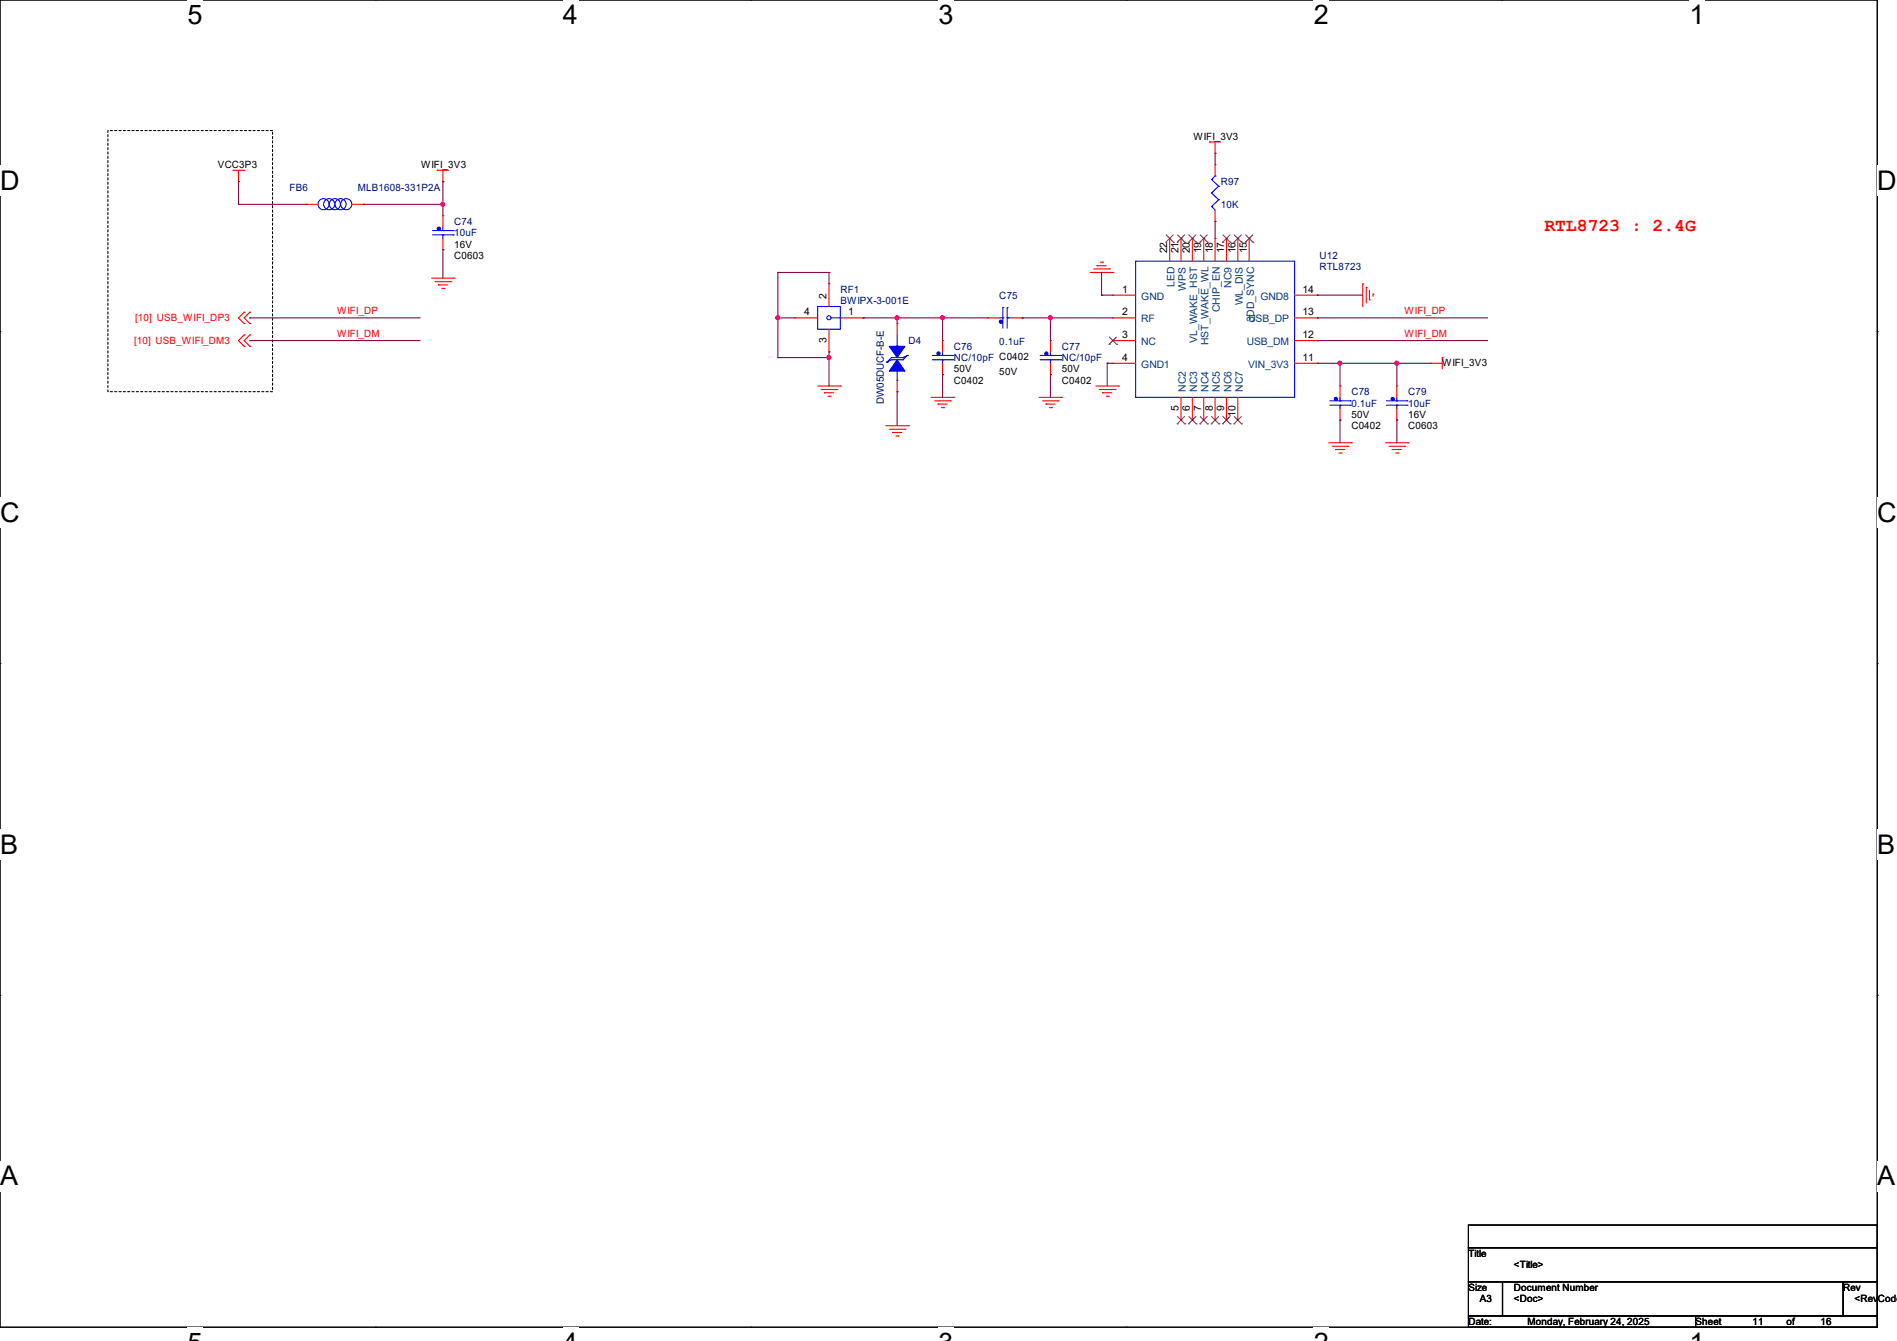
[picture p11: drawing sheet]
<svg xmlns="http://www.w3.org/2000/svg" width="297mm" height="210mm" viewBox="0 0 297 210" stroke-linecap="round" stroke-linejoin="round" font-family="sans-serif">
<path d="M0 0h293.9v207.9h-293.9z" fill="none" stroke="#000" stroke-width=".17"/>
<g fill="#fff">
<path d="M29.4 0h2.3v4.7h-2.3z"/>
<path d="M29.4 207.9h2.3v2.1h-2.3z"/>
</g>
<path d="M58.8 0h.1M58.8 207.9h.1" fill="none" stroke="#000" stroke-width=".17"/>
<g fill="#fff">
<path d="M88.1 0h2.4v4.7h-2.4z"/>
<path d="M88.1 207.9h2.4v2.1h-2.4z"/>
</g>
<path d="M117.6 0h.1M117.6 207.9h.1" fill="none" stroke="#000" stroke-width=".17"/>
<g fill="#fff">
<path d="M146.9 0h2.4v4.7h-2.4z"/>
<path d="M146.9 207.9h2.4v2.1h-2.4z"/>
</g>
<path d="M176.3 0h.1M176.3 207.9h.1" fill="none" stroke="#000" stroke-width=".17"/>
<g fill="#fff">
<path d="M205.7 0h2.4v4.7h-2.4z"/>
<path d="M205.7 207.9h2.4v2.1h-2.4z"/>
</g>
<path d="M235.1 0h.1M235.1 207.9h.1" fill="none" stroke="#000" stroke-width=".17"/>
<g fill="#fff">
<path d="M264.5 0h2.4v4.7h-2.4z"/>
<path d="M264.5 207.9h2.4v2.1h-2.4z"/>
<path d="M0 26h3v4.7h-3z"/>
<path d="M293.9 26h3.1v4.7h-3.1z"/>
<path d="M0 77.9h3v4.7h-3z"/>
<path d="M293.9 77.9h3.1v4.7h-3.1z"/>
</g>
<path d="M0 51.9h.1M293.9 51.9h.1" fill="none" stroke="#000" stroke-width=".17"/>
<g fill="#fff">
<path d="M0 129.9h2.8v4.7h-2.8z"/>
<path d="M293.9 129.9h2.9v4.7h-2.9z"/>
</g>
<path d="M0 103.9h.1M293.9 103.9h.1" fill="none" stroke="#000" stroke-width=".17"/>
<g fill="#fff">
<path d="M0 181.8h2.8v4.8h-2.8z"/>
<path d="M293.8 181.8h3v4.8h-3z"/>
</g>
<path d="M0 155.9h.1M293.9 155.9h.1M229.9 191.9h64v3.5h-64zM229.9 195.4h64v5.3h-64zM229.9 200.7h5.3v5.4h-5.3zM229.9 206.1h35.6v1.8h-35.6zM235.2 200.7h53.4v5.4h-53.4zM265.5 206.1h28.4v1.8h-28.4zM288.6 200.7h5.3v5.4h-5.3z" fill="none" stroke="#000" stroke-width=".17"/>
<path d="M16.9 20.4h25.8v40.9h-25.8z" fill="none" stroke="#000" stroke-width=".17" stroke-dasharray=".3 .3"/>
<g fill="none" stroke="#f00" stroke-width=".17">
<path d="M36.4 26.7h1.8M37.3 28.4h.1M37.3 26.7v1.7M38.2 26.7h.1M48 32h.1M48 32h1.8M55.1 32h1.8M56.9 32h.1M68.5 26.7h.1M68.5 26.7h1.7M69.3 28.4h.1M69.3 33.8h.1"/>
<path d="M69.3 39.1h.1M69.3 26.7v1.7M69.3 33.8v1.8M69.3 37.3v1.8M183.1 37.3h.1M183.1 37.3v3.6M184.9 37.3h.1M184.9 37.3v3.6M186.7 37.3h.1M186.7 37.3v3.6M188.5 37.3h.1M188.5 37.3v3.6"/>
<path d="M189.4 22.2h.1M189.4 22.2h1.7M190.2 24h.1M190.2 37.3h.1M190.2 34.7h.1M190.2 25.8h.1M190.2 22.2v1.8M190.2 25.8v1.8M190.2 32.9v1.8M190.2 37.3v3.6M192 37.3h.1M192 37.3v3.6"/>
<path d="M193.8 37.3h.1M193.8 37.3v3.6M195.6 37.3h.1M195.6 37.3v3.6M38.2 48.9h.1M38.2 50.7h.1M38.2 52.5h.1M38.2 54.2h.1M38.2 48.9l-.9 .9 .9 .9M38.2 52.5l-.9 .8 .9 .9M39.1 48.9h.1M39.1 50.7h.1"/>
<path d="M39.1 52.5h.1M39.1 54.2h.1M39.1 48.9l-.9 .9 .9 .9M39.1 52.5l-.9 .8 .9 .9M67.6 43.6h3.5M68.1 44.1h2.5M68.6 44.6h.1M68.6 44.6h1.5M69.2 45.2h.3M69.5 45.2h.1M70.6 44.1h.1M71.1 43.6h.1"/>
<path d="M124.5 49.8h.1M124.5 49.8h3.5M129.8 55.1h.1M129.8 44.4h.1M129.8 44.4v3.6M129.8 51.6v3.5M131.6 49.8h3.5M135.1 49.8h.1M140.5 50.7h.1M140.5 50.7v1.8M140.5 59.6v1.7M147.6 53.3h.1"/>
<path d="M147.6 58.7h.1M147.6 53.3v1.8M147.6 56.9v1.8M154.7 49.8h.1M154.7 49.8h1.8M158.2 49.8h1.8M160 49.8h.1M164.5 53.3h.1M164.5 58.7h.1M164.5 53.3v1.8M164.5 56.9v1.8M170.7 42.7h3.5"/>
<path d="M171.2 42.1h2.5M171.7 41.6h.1M171.7 41.6h1.5M172.3 41.1h.3M172.6 41.1h.1M173.7 42.1h.1M174.2 42.7h.1M174.2 46.2h.1M174.2 49.8h.1M174.2 53.3h.1M174.2 56.9h.1M174.2 56.9h3.6"/>
<path d="M174.2 46.2h3.6M174.2 49.8h3.6M174.2 53.3h3.6M202.7 56.9h3.5M202.7 46.2h3.5M202.7 49.8h3.5M202.7 53.3h3.5M206.2 56.9h.1M206.2 53.3h.1M206.2 49.8h.1M206.2 46.2h.1M213.4 44.4h.1"/>
<path d="M213.4 44.4v3.6M213.9 45h.1M213.9 45v2.5M214.4 46.9h.1M214.4 45.5v1.4M215 46.1h.1M215 46.1v.3M224 56.9h.1M224 56.9h1.8M225.8 56h.1M225.8 56v1.8M128 60.5h3.6"/>
<path d="M128.6 61h2.4M129.1 61.5h.1M129.1 61.5h1.4M129.6 62.1h.4M130 62.1h.1M131 61h.1M131.6 60.5h.1M138.7 66.7h3.5M139.2 67.2h2.5M139.7 67.7h.1M139.7 67.7h1.5M140.3 68.3h.3"/>
<path d="M140.5 61.3h.1M140.6 68.3h.1M141.7 67.2h.1M142.2 66.7h.1M145.8 62.2h3.6M146.3 62.8h2.5M146.9 63.3h.1M146.9 63.3h1.4M147.4 63.8h.3M147.7 63.8h.1M148.8 62.8h.1M149.4 62.2h.1"/>
<path d="M162.7 62.2h3.5M163.2 62.8h2.5M163.7 63.3h.1M163.7 63.3h1.5M164.3 63.8h.3M164.6 63.8h.1M165.7 62.8h.1M166.2 62.2h.1M171.6 60.5h3.5M172.1 61h2.5M172.6 61.5h.1M172.6 61.5h1.5"/>
<path d="M173.2 62.1h.3M173.5 62.1h.1M174.6 61h.1M175.1 60.5h.1M184.9 65.8h.1M184.9 62.2v3.6M186.7 65.8h.1M186.7 62.2v3.6M188.5 65.8h.1M188.5 62.2v3.6M190.2 65.8h.1M190.2 62.2v3.6"/>
<path d="M192 65.8h.1M192 62.2v3.6M193.8 65.8h.1M193.8 62.2v3.6M208 69.3h3.6M208.6 69.9h2.4M209.1 70.4h.1M209.1 70.4h1.4M209.6 71h.4M209.8 60.5h.1M209.8 65.8h.1M209.8 60.5v1.7"/>
<path d="M209.8 64v1.8M210 71h.1M211 69.9h.1M211.6 69.3h.1M216.9 69.3h3.6M217.5 69.9h2.4M218 70.4h.1M218 70.4h1.4M218.5 71h.4M218.7 60.5h.1M218.7 65.8h.1M218.7 60.5v1.7"/>
<path d="M218.7 64v1.8M218.9 71h.1M219.9 69.9h.1M220.5 69.3h.1"/>
</g>
<g fill="none" stroke="#00f" stroke-width=".17">
<path d="M67.7 36.8h3.3M67.7 36.1h3.3M69.3 36.8h.1M69.3 36.1h.1M69.3 35.6v.5M69.3 36.8v.5M71 36.8h.1M71 36.1h.1M189.7 32.3h.1M189.7 30.2h.1M189.7 28.1h.1M189.7 32.3l.5 .6"/>
<path d="M189.7 30.2l1.1 1.1M189.7 28.1l1.1 1.1M190.2 27.6h.1M190.2 27.6l-.5 .5M190.8 31.3h.1M190.8 29.2h.1M190.8 31.3l-1.1 1M190.8 29.2l-1.1 1M128 48h3.6v3.6h-3.6zM130.1 49.8h1.5M131.6 49.8h.1M138.9 56.7h.1"/>
<path d="M140.5 54.2h.1M140.5 59.6h.1M140.5 52.5v1.7M140.5 58.1v1.5M141.4 56.3h.1M141.4 56h.1M141.4 56.3h-1.8l-.7 .4M141.4 56h-1.8l-.7 .7M142.1 55.7h.1M142.1 55.7l-.7 .6M142.1 55.7l-.7 .3M146 56.3h3.2"/>
<path d="M146 55.7h3.2M147.6 56.3h.1M147.6 55.7h.1M147.6 55.1v.6M147.6 56.3v.6M149.2 56.3h.1M149.2 55.7h.1M156.5 49.8h.5M157 48.2h.1M157 49.8h.1M157 48.2v3.2M157.7 48.2h.1"/>
<path d="M157.7 49.8h.1M157.7 48.2v3.2M157.7 49.8h.5M162.9 56.3h3.2M162.9 55.7h3.2M164.5 56.3h.1M164.5 55.7h.1M164.5 55.1v.6M164.5 56.3v.6M166.1 56.3h.1M166.1 55.7h.1M177.8 40.9h24.9v21.3h-24.9z"/>
<path d="M208.2 63.5h3.2M208.2 62.8h3.2M209.8 63.5h.1M209.8 62.8h.1M209.8 62.2v.6M209.8 63.5v.5M211.4 63.5h.1M211.4 62.8h.1M217.1 63.5h3.2M217.1 62.8h3.2M218.7 63.5h.1M218.7 62.8h.1"/>
<path d="M218.7 62.2v.6M218.7 63.5v.5M220.3 63.5h.1M220.3 62.8h.1"/>
<circle cx="50.7" cy="32" r=".87"/>
<circle cx="51.5" cy="32" r=".87"/>
<circle cx="52.4" cy="32" r=".87"/>
<circle cx="53.3" cy="32" r=".87"/>
<circle cx="54.2" cy="32" r=".87"/>
<circle cx="129.8" cy="49.8" r=".32"/>
</g>
<g fill="#00f" stroke="#00f" stroke-width=".17">
<path d="M139.2 54.2h2.5l-1.2 1.8z" fill-rule="evenodd"/>
<path d="M140.5 56.3l1.2 1.8h-2.5z" fill-rule="evenodd"/>
<circle cx="146.9" cy="55.4" r=".25"/>
<circle cx="209.2" cy="62.5" r=".25"/>
<circle cx="156.7" cy="50.4" r=".25"/>
<circle cx="218.1" cy="62.5" r=".25"/>
<circle cx="68.7" cy="35.8" r=".25"/>
<circle cx="163.8" cy="55.4" r=".25"/>
</g>
<g fill="none" stroke="#804000" stroke-width=".16">
<path d="M182.5 37.9h.1M182.6 36.8l1.1 1.1M183.7 36.8l-1.2 1.1M183.7 37.9h.1M184.3 37.9h.1M184.4 36.8l1.1 1.1M185.5 36.8l-1.2 1.1M185.5 37.9h.1M186.1 37.9h.1M186.1 36.8l1.2 1.1M187.2 36.8l-1.1 1.1M187.3 37.9h.1"/>
<path d="M187.9 37.9h.1M187.9 36.8l1.2 1.1M189 36.8l-1.1 1.1M189.1 37.9h.1M191.4 37.9h.1M191.5 36.8l1.1 1.1M192.6 36.8l-1.2 1.1M192.6 37.9h.1M193.2 37.9h.1M193.3 36.8l1.1 1.1M194.4 36.8l-1.2 1.1M194.4 37.9h.1"/>
<path d="M195 37.9h.1M195 36.8l1.2 1.1M196.1 36.8l-1.1 1.1M196.2 37.9h.1M173.7 53.9h.1M173.7 52.8l1.1 1.1M174.8 52.8l-1.1 1.1M174.8 53.9h.1M184.3 66.4h.1M184.4 65.2l1.1 1.2M185.5 65.2l-1.2 1.2M185.5 66.4h.1"/>
<path d="M186.1 66.4h.1M186.1 65.2l1.2 1.2M187.2 65.2l-1.1 1.2M187.3 66.4h.1M187.9 66.4h.1M187.9 65.2l1.2 1.2M189 65.2l-1.1 1.2M189.1 66.4h.1M189.7 66.4h.1M189.7 65.2l1.1 1.2M190.8 65.2l-1.1 1.2M190.8 66.4h.1"/>
<path d="M191.4 66.4h.1M191.5 65.2l1.1 1.2M192.6 65.2l-1.2 1.2M192.6 66.4h.1M193.2 66.4h.1M193.3 65.2l1.1 1.2M194.4 65.2l-1.2 1.2M194.4 66.4h.1"/>
</g>
<g fill="none" stroke="#800040" stroke-width=".17">
<path d="M37.3 28.4h.1M37.3 32h.1M37.3 28.4v3.6M37.3 32h10.7M56.9 32h.1M56.9 32h12.4M69.3 28.4h.1M69.3 39.1h.1M69.3 32h.1M69.3 28.4v5.4M69.3 39.1v4.5M190.2 34.7h.1"/>
<path d="M190.2 24h.1M190.2 24v1.8M190.2 34.7v2.6M39.1 53.3h.1M39.1 49.8h.1M39.1 49.8h26.7M39.1 53.3h26.7M121.8 49.8h.1M121.8 56h.1M121.8 42.7h.1M121.8 49.8h2.7M121.8 42.7v13.3"/>
<path d="M121.8 56h8M121.8 42.7h8M129.8 55.1h.1M129.8 56h.1M129.8 42.7h.1M129.8 42.7v1.7M129.8 55.1v5.4M135.1 49.8h.1M135.1 49.8h19.6M140.5 49.8h.1M140.5 49.8v.9M147.6 58.7h.1"/>
<path d="M147.6 49.8h.1M147.6 49.8v3.5M147.6 58.7v3.5M160 49.8h.1M160 49.8h14.2M164.5 58.7h.1M164.5 49.8h.1M164.5 49.8v3.5M164.5 58.7v3.5M172.5 42.7h.1M172.5 46.2h.1M172.5 42.7v3.5"/>
<path d="M172.5 46.2h1.7M173.4 56.9h.1M173.4 56.9h.8M173.4 56.9v3.6M206.2 53.3h.1M206.2 49.8h.1M206.2 46.2h.1M206.2 56.9h.1M206.2 49.8h26.7M206.2 56.9h17.8M206.2 53.3h26.7M206.2 46.2h7.2"/>
<path d="M209.8 56.9h.1M209.8 56.9v3.6M218.7 56.9h.1M218.7 56.9v3.6M140.5 61.3h.1M140.5 61.3v5.4M209.8 65.8h.1M209.8 65.8v3.5M218.7 65.8h.1M218.7 65.8v3.5"/>
</g>
<g fill="#f0f" stroke="#f0f" stroke-width=".17">
<circle cx="121.8" cy="49.8" r=".32"/>
<circle cx="129.8" cy="56" r=".32"/>
<circle cx="147.6" cy="49.8" r=".32"/>
<circle cx="140.4" cy="49.8" r=".32"/>
<circle cx="164.4" cy="49.8" r=".32"/>
<circle cx="218.7" cy="56.9" r=".32"/>
<circle cx="69.3" cy="32" r=".32"/>
<circle cx="209.8" cy="56.9" r=".32"/>
</g>
<g font-size="4.2">
<text x="29.4" y="3.8">5</text>
<text x="88.1" y="3.8">4</text>
<text x="146.9" y="3.8">3</text>
<text x="205.7" y="3.8">2</text>
<text x="264.5" y="3.8">1</text>
<text x="0" y="29.8">D</text>
<text x="293.9" y="29.8">D</text>
<text x="0" y="81.7">C</text>
<text x="293.9" y="81.7">C</text>
<text x="0" y="133.7">B</text>
<text x="293.9" y="133.7">B</text>
<text x="0" y="185.6">A</text>
<text x="293.9" y="185.6">A</text>
</g>
<text font-size="2.8" fill="#f00" x="241.8" y="36.2">RTL8723 : 2.4G</text>
<g font-size="1.6">
<text x="186.9" y="21.9">WIFI_3V3</text>
<text x="34.1" y="26.3">VCC3P3</text>
<text x="66" y="26.3">WIFI_3V3</text>
<text x="71.1" y="40.6">C0603</text>
<text x="71.1" y="38.8">16V</text>
<text x="182.8" y="39.7" transform="rotate(-90 182.8 39.7)">22</text>
<text x="184.5" y="39.7" transform="rotate(-90 184.5 39.7)">21</text>
<text x="186.3" y="39.7" transform="rotate(-90 186.3 39.7)">20</text>
<text x="188.1" y="39.7" transform="rotate(-90 188.1 39.7)">19</text>
<text x="189.9" y="39.7" transform="rotate(-90 189.9 39.7)">18</text>
<text x="191.6" y="39.7" transform="rotate(-90 191.6 39.7)">17</text>
<text x="193.4" y="39.7" transform="rotate(-90 193.4 39.7)">16</text>
<text x="195.2" y="39.7" transform="rotate(-90 195.2 39.7)">15</text>
<text x="129.4" y="46.8" transform="rotate(-90 129.4 46.8)">2</text>
<text x="175.7" y="45.8">1</text>
<text x="203.9" y="45.8">14</text>
<text x="125.9" y="49.4">4</text>
<text x="129.4" y="53.7" transform="rotate(-90 129.4 53.7)">3</text>
<text x="132.8" y="49.4">1</text>
<text x="175.7" y="49.4">2</text>
<text x="175.7" y="53">3</text>
<text x="203.9" y="53">12</text>
<text x="203.9" y="49.4">13</text>
<text x="149.4" y="58.3">50V</text>
<text x="156.5" y="58.7">50V</text>
<text x="166.2" y="58.3">50V</text>
<text x="175.7" y="56.5">4</text>
<text x="203.9" y="56.5">11</text>
<text x="225.8" y="57.3">WIFI_3V3</text>
<text x="149.4" y="60.1">C0402</text>
<text x="166.2" y="60.1">C0402</text>
<text x="184.5" y="64.3" transform="rotate(-90 184.5 64.3)">5</text>
<text x="186.3" y="64.3" transform="rotate(-90 186.3 64.3)">6</text>
<text x="188.1" y="64.3" transform="rotate(-90 188.1 64.3)">7</text>
<text x="189.9" y="64.3" transform="rotate(-90 189.9 64.3)">8</text>
<text x="191.6" y="64.3" transform="rotate(-90 191.6 64.3)">9</text>
<text x="193.4" y="65.2" transform="rotate(-90 193.4 65.2)">10</text>
<text x="211.6" y="65.4">50V</text>
<text x="220.5" y="65.4">16V</text>
<text x="211.6" y="67.2">C0402</text>
<text x="220.5" y="67.2">C0603</text>
<text x="229.9" y="196.8">Title</text>
<text x="229.9" y="202.2">Size</text>
<text x="231.7" y="204">A3</text>
<text x="237" y="202.2">Document Number</text>
<text x="237" y="204">&lt;Doc&gt;</text>
<text x="237" y="198.6">&lt;Title&gt;</text>
<text x="288.6" y="202.2">Rev</text>
<text x="290.4" y="204">&lt;RevCode&gt;</text>
<text x="229.9" y="207.5">Date:</text>
<text x="239.1" y="207.5">Monday, February 24, 2025</text>
<text x="265.5" y="207.5">Sheet</text>
<text x="274.4" y="207.5">11</text>
<text x="279.7" y="207.5">of</text>
<text x="285" y="207.5">16</text>
</g>
<g font-size="1.6" fill="#000080">
<text x="45.3" y="29.9">FB6</text>
<text x="56" y="29.9">MLB1608-331P2A</text>
<text x="191.1" y="29">R97</text>
<text x="71.1" y="35.2">C74</text>
<text x="191.1" y="32.6">10K</text>
<text x="71.1" y="37">10uF</text>
<text x="206.6" y="40.6">U12</text>
<text x="131.6" y="45.9">RF1</text>
<text x="131.6" y="47.7">BWIPX-3-001E</text>
<text x="156.5" y="46.8">C75</text>
<text x="206.6" y="42.3">RTL8723</text>
<text x="142.2" y="53.9">D4</text>
<text x="149.4" y="54.8">C76</text>
<text x="149.4" y="56.6">NC/10pF C0402</text>
<text x="156.5" y="54.1">0.1uF</text>
<text x="166.2" y="54.8">C77</text>
<text x="166.2" y="56.6">NC/10pF</text>
<text x="138.4" y="63.3" transform="rotate(-90 138.4 63.3)">DW05DUCF-B-E</text>
<text x="211.6" y="61.9">C78</text>
<text x="211.6" y="63.7">0.1uF</text>
<text x="220.5" y="61.9">C79</text>
<text x="220.5" y="63.7">10uF</text>
</g>
<g font-size="1.6" fill="#004080">
<text x="178.7" y="46.9">GND</text>
<text x="183.9" y="45" transform="rotate(-90 183.9 45)">LED</text>
<text x="185.7" y="45.5" transform="rotate(-90 185.7 45.5)">WPS</text>
<text x="192.8" y="45" transform="rotate(-90 192.8 45)">NC9</text>
<text x="194.6" y="47.8" transform="rotate(-90 194.6 47.8)">WL_DIS</text>
<text x="197.4" y="46.9">GND8</text>
<text x="178.7" y="50.5">RF</text>
<text x="187.5" y="53.7" transform="rotate(-90 187.5 53.7)">VL_WAKE_HST</text>
<text x="191" y="48.9" transform="rotate(-90 191 48.9)">CHIP_EN</text>
<text x="195.5" y="50.5">USB_DP</text>
<text x="196.3" y="50.5" transform="rotate(-90 196.3 50.5)">3DD_SYNC</text>
<text x="178.7" y="54.1">NC</text>
<text x="178.7" y="57.6">GND1</text>
<text x="189.2" y="54.1" transform="rotate(-90 189.2 54.1)">HST_WAKE_WL</text>
<text x="195.2" y="54.1">USB_DM</text>
<text x="195.4" y="57.6">VIN_3V3</text>
<text x="185.7" y="61.3" transform="rotate(-90 185.7 61.3)">NC2</text>
<text x="187.5" y="61.3" transform="rotate(-90 187.5 61.3)">NC3</text>
<text x="189.2" y="61.3" transform="rotate(-90 189.2 61.3)">NC4</text>
<text x="191" y="61.3" transform="rotate(-90 191 61.3)">NC5</text>
<text x="192.8" y="61.3" transform="rotate(-90 192.8 61.3)">NC6</text>
<text x="194.6" y="61.3" transform="rotate(-90 194.6 61.3)">NC7</text>
</g>
<g font-size="1.6" fill="#f00">
<text x="21" y="53.9">[10] USB_WIFI_DM3</text>
<text x="21.2" y="50.3">[10] USB_WIFI_DP3</text>
<text x="52.8" y="52.8">WIFI_DM</text>
<text x="52.8" y="49.2">WIFI_DP</text>
<text x="219.9" y="52.8">WIFI_DM</text>
<text x="219.9" y="49.2">WIFI_DP</text>
</g>
</svg>
